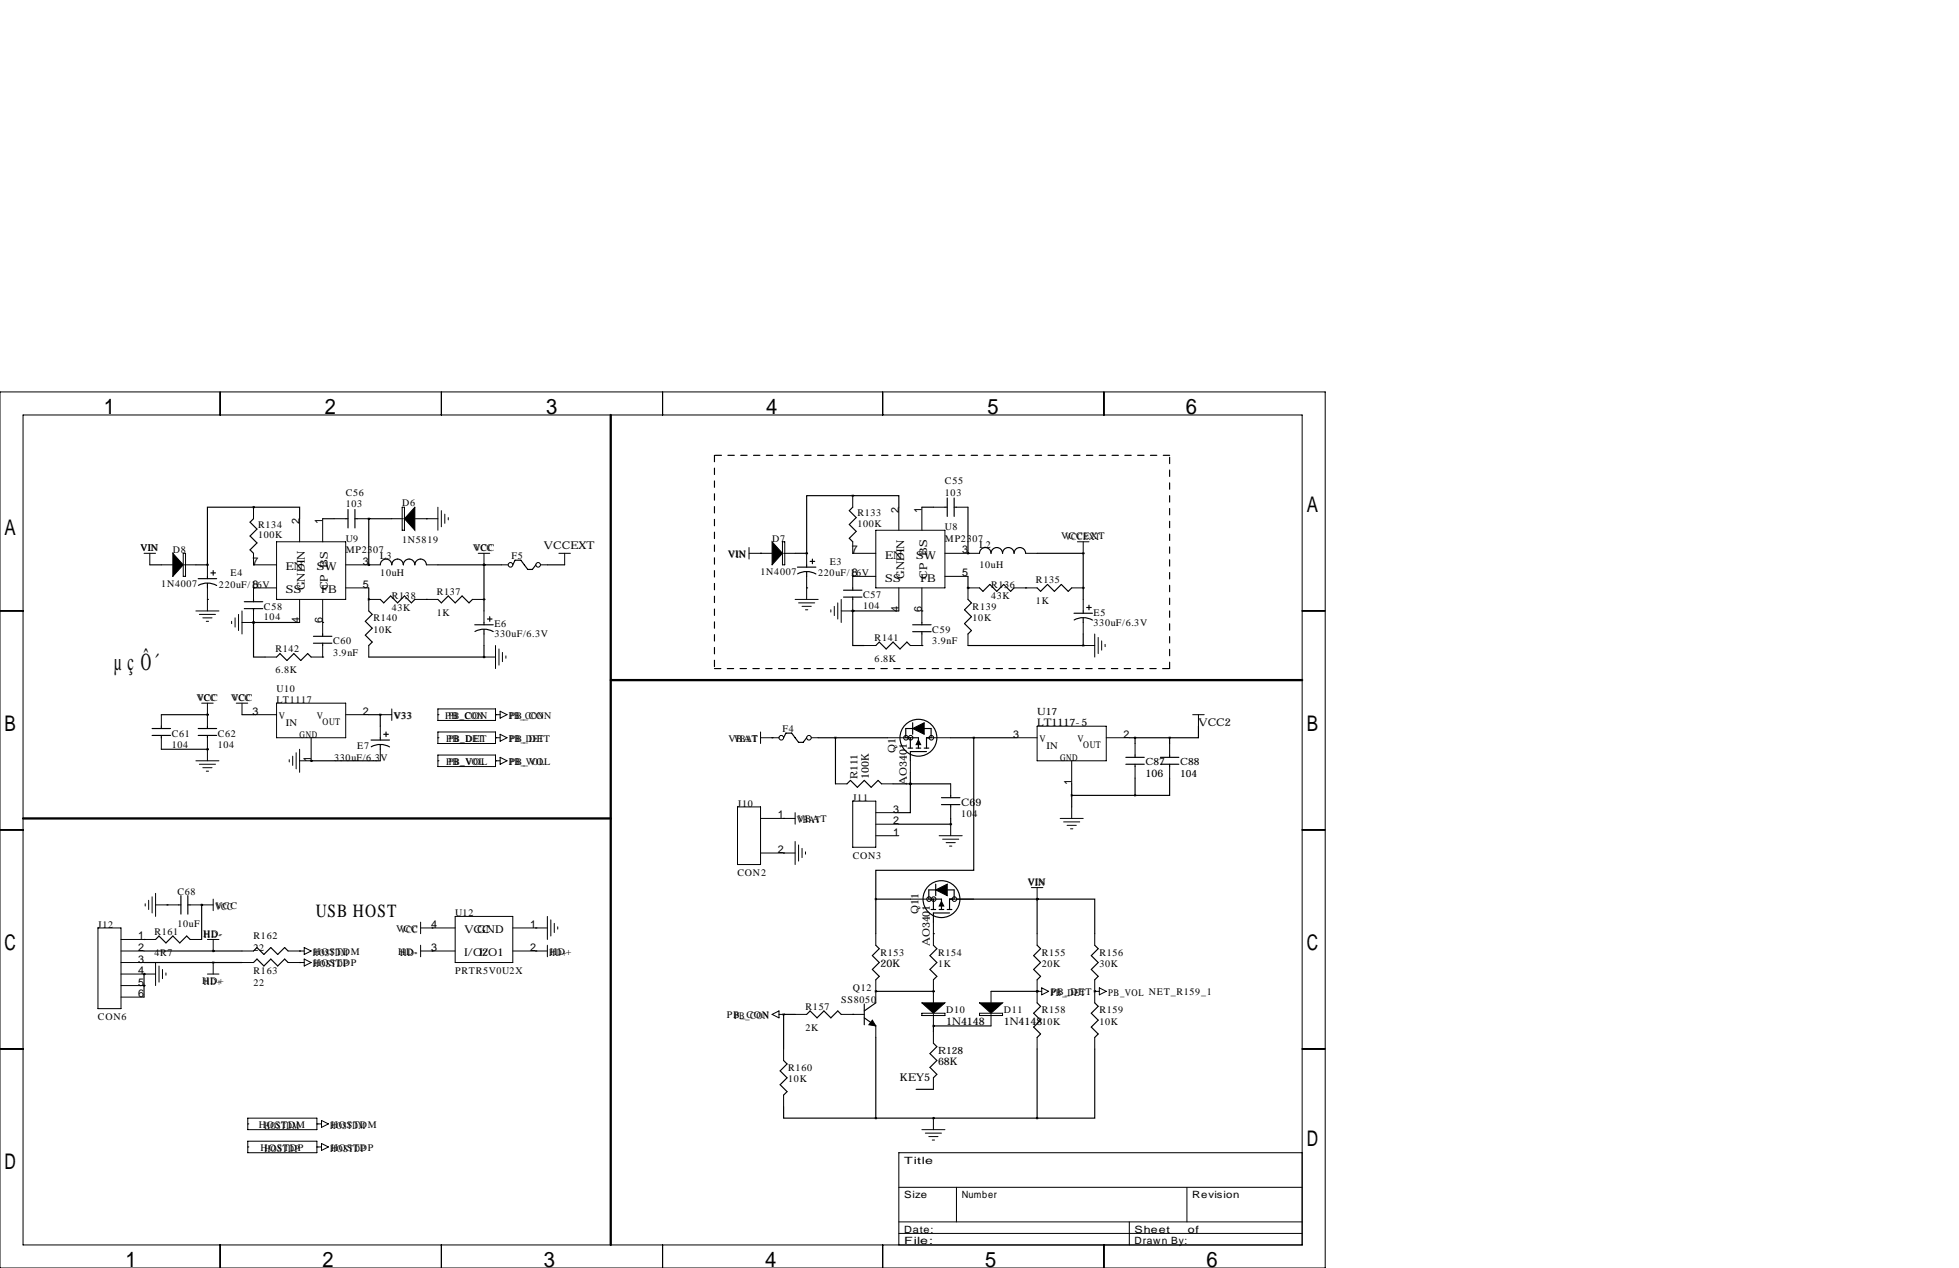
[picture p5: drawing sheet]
<svg xmlns="http://www.w3.org/2000/svg" width="432mm" height="279mm" viewBox="0 0 432 279" stroke-linecap="round" stroke-linejoin="round" font-family="sans-serif">
<g fill="none" stroke="#000" stroke-width=".22">
<path d="M0 86.4h292.1v193h-292.1zM5.1 91.4h281.9v182.9h-281.9zM48.5 86.4v5M97.3 86.4v5M146 86.4v5M194.6 86.4v5M243.3 86.4v5M55.9 111.8v2.5M61 119.4h15.2v12.7h-15.2zM66 114.3v5.1M71.1 114.3v5.1M73.7 114.3h2.5"/>
<path d="M78.7 114.3h2.6M86.4 114.3h2.5M88.6 111.8h.6v5h-.6zM91.4 114.3h5.1M96.5 111.8v5M97.3 112.5v3.6M98 113.3v2M98.8 114v.6M172.5 119.4h.5v5.1h-.5zM188 119.4v2.5h5M188 109.2v2.6M193 116.8h15.3v12.7h-15.3z"/>
<path d="M198.1 111.8v5M203.2 111.8v5M205.7 111.8h2.6M210.8 111.8h2.6M237.5 119.4h2.5M238.8 119.4v2.5M0 134.6h5.1M31.7 121.9h2.6M33 121.9v2.6M35.6 124.5h2.5M40.4 121.9h.5v5.1h-.5zM40.6 124.5h2.6"/>
<path d="M43.2 134.6h5.1M43.9 135.4h3.6M44.7 136.1h2M45.5 136.9h.5M45.7 124.5v2.5M45.7 129.5v5.1M51.1 136.9v.5M51.8 136.1v2.1M52.6 135.4v3.5M53.3 134.6v5.1M55.9 121.9v2.6h5.1M55.9 134.6v2.6h-2.6"/>
<path d="M61 129.5h-5.1v2.6M66 132.1v5.1M71.1 132.1v7.6M76.2 124.5h7.6M76.2 129.5h5.1M83.8 132.1h-2.5v2.5M91.4 132.1h5.1M94 124.5h2.5M104.1 132.1h2.6M105.4 121.9h2.5M106.7 121.9v2.6M106.7 134.6v2.6"/>
<path d="M106.7 139.7v2.5M110.5 124.5h1.5M119.1 124.5h1.5M123.2 121.9h2.5M124.5 121.9v2.6M165.1 121.9h5.1M165.1 120.7v2.5M172.7 121.9h2.6M175.3 132.1h5M176 132.8h3.6M176.8 133.6h2M177.5 134.4h.6"/>
<path d="M177.8 121.9v2.6M177.8 127v5.1M183.1 134.4v.5M183.9 133.6v2M184.7 132.8v3.6M185.4 132.1v5.1M188 132.1v2.5h-2.6M193 127h-5v2.5M198.1 129.5v5.1M203.2 129.5v7.7M203.2 139.7v2.5h-2.5M208.3 121.9h7.6"/>
<path d="M208.3 127h5.1M213.4 139.7v2.5M215.9 129.5h-2.5v2.6M223.5 129.5h5.1M226.1 121.9h2.5M236.2 129.5h2.6M238.8 132.1v2.5M238.8 137.2v2.5M241.3 139.7v5.1M287 134.6h5.1M35.6 157.5v2.5M44.4 154.9h2.6"/>
<path d="M45.7 154.9v5.1M52.1 154.9h2.5M53.3 154.9v2.6M55.9 157.5h5.1M58.4 144.8h2.6M61 154.9h15.2v7.7h-15.2zM71.1 142.2v2.6h-2.5M76.2 157.5h5.1M81.3 142.2v2.6M83.8 157.5h2.6M86.4 156.2v2.6M96.5 156.2h12.7v2.6h-12.7z"/>
<path d="M106.7 144.8h2.5M109.2 157.5h1M109.2 142.2v5.1M110 143v3.6M110.2 156.7l1.6 .8-1.6 .7zM110.7 143.8v2M111.5 144.5v.5M190.5 142.2h2.5M238.8 142.2h2.5M242.1 140.5v3.5M242.8 141.2v2.1M243.6 142v.5"/>
<path d="M262.9 157.5h2.5M264.2 157.5v2.5M35.6 162.6v2.5M43.2 167.6h5.1M43.9 168.4h3.6M44.7 169.2h2M45.5 169.9h.5M45.7 162.6v5M63.8 167.4v.5M64.5 166.6v2.1M65.3 165.9v3.5M66 165.1v5.1"/>
<path d="M68.6 162.6v5h-2.6M83.8 160v2.6M83.8 165.1v2.5M96.5 161.3h12.7v2.5h-12.7zM96.5 166.4h12.7v2.5h-12.7zM109.2 162.6h1M109.2 167.6h1M110.2 161.8l1.6 .8-1.6 .7zM110.2 166.9l1.6 .7-1.6 .8zM162.6 177.8h5v12.7h-5zM167.6 162.6h4.1M167.6 161.3v2.5"/>
<path d="M175.3 179.1v2.5M178.8 162.6h1.5M184.1 172.7h2.6M188 176.5h5v10.2h-5zM193 179.1h5.1M194.3 172.7h2.5M195.6 162.6h5.1M200.7 167.6v2.6M204.5 162.6h5M209.5 172.7v2.6M209.5 177.8v2.5M223.5 162.6h5.1"/>
<path d="M228.6 160h15.2v7.6h-15.2zM236.2 167.6v5.1M236.2 177.8v2.5M243.8 162.6h5.1M250.2 163.8v2.6M250.2 168.9v2.5M257.8 163.8v2.6M257.8 168.9v2.5M0 182.9h5.1M32 199.1v.5M32.8 198.4v2M33.5 197.6v3.6"/>
<path d="M34.3 199.4h5.1M34.3 196.8v5.1M41.9 199.4h5.1M47 198.1v2.6M167.6 180.3h7.7M167.6 188h7.7M175.3 185.4v5.1M176 186.2v3.5M176.8 186.9v2.1M177.5 187.7v.5M193 184.1h5.1M193 181.6h5.1"/>
<path d="M200.7 198.1h5M207 184.1h5.1M207.8 184.9h3.5M208.5 185.7h2.1M209.3 186.4h.5M209.5 198.1h5.1M209.5 181.6v2.5M227.3 195.6h2.6M228.6 195.6v2.5M233.7 180.3h5.1M234.4 181.1h3.6M235.2 181.9h2"/>
<path d="M236 182.6h.5M287 182.9h5.1M21.6 204.5h5.1v17.7h-5.1zM26.7 207h7.6M26.7 209.5h5M26.7 212.1h5M26.7 214.6h7.6M26.7 217.2h5M26.7 219.7h5M34.3 212.1v5.1M35.1 212.9v3.5M35.8 213.6v2"/>
<path d="M36.6 214.4v.5M41.9 207h2.5M45.7 207h2.6M45.7 214.6h2.6M47 207v2.5M47 212.1v2.5M53.3 209.5h2.6M53.3 212.1h2.6M63.5 209.5h3.6M63.5 212.1h3.6M67.1 208.8l1.5 .7-1.5 .8zM67.1 211.3l1.5 .8-1.5 .8z"/>
<path d="M92.7 204.5h7.6M92.7 209.5h7.6M92.7 203.2v2.5M92.7 208.3v2.5M100.3 201.9h12.7v10.2h-12.7zM113 204.5h7.6M113 209.5h7.6M120.6 201.9v5.1M120.6 208.3v2.5M121.4 202.7v3.5M122.2 203.5v2M122.9 204.2v.5"/>
<path d="M193 205.7v2.6M193 215.9v5.1M205.7 203.2v5.1M205.7 215.9v5.1M218.4 218.4v2.6M228.6 205.7v2.6M228.6 215.9v5.1M228.6 218.4h1M229.6 217.7l1.5 .7-1.5 .8zM241.3 205.7v2.6M241.3 215.9v5.1M241.3 218.4h1"/>
<path d="M242.3 217.7l1.5 .7-1.5 .8zM0 231.1h5.1M170.2 223.5l1.5-.7v1.5zM171.7 223.5h1M172.7 231.1v2.6M175.3 223.5h2.5M185.4 223.5h5.1M193 226.1v2.5M203.2 223.3h5.1v.5h-5.1zM205.7 223.5v2.6M205.7 227.3v2.6M205.7 237.5v2.5"/>
<path d="M215.9 223.3h5.1v.5h-5.1zM218.4 223.5v2.6M228.6 228.6v2.5M241.3 228.6v2.5M287 231.1h5.1M54.6 251.5h15.2v2.5h-15.2zM54.6 246.4h15.2v2.5h-15.2zM69.8 247.6h1.1M69.8 252.7h1.1M70.9 246.9l1.5 .7-1.5 .8zM70.9 252l1.5 .7-1.5 .8zM172.7 241.3v2.5"/>
<path d="M203.2 248.9h5.1M204 249.7h3.5M204.7 250.4h2.1M205.5 251.2h.5M205.7 246.4v2.5M287 254h-88.9v20.3M48.5 274.3v5.1M97.3 274.3v5.1M146 274.3v5.1M194.6 274.3v5.1M198.1 271.8h88.9M198.1 269.2h88.9"/>
<path d="M198.1 261.6h88.9M210.8 261.6v7.6M243.3 274.3v5.1M248.9 269.2v5.1M261.6 261.6v7.6"/>
<circle cx="112.5" cy="124.5" r=".51"/>
<circle cx="118.6" cy="124.5" r=".51"/>
<circle cx="172.2" cy="162.6" r=".51"/>
<circle cx="178.3" cy="162.6" r=".51"/>
<circle cx="199.7" cy="162.6" r=".51"/>
<circle cx="200.7" cy="162.6" r=".51"/>
<circle cx="205.3" cy="162.6" r=".51"/>
<circle cx="204.8" cy="198.1" r=".51"/>
<circle cx="205.8" cy="198.1" r=".51"/>
<circle cx="210.4" cy="198.1" r=".51"/>
</g>
<path d="M134.6 91.4v182.9M134.6 149.9h152.4M5.1 180.3h129.5" fill="none" stroke="#000" stroke-width=".51"/>
<path d="M157.5 100.3v47M257.8 100.3h-100.3M157.5 147.3h100.3M257.8 147.3v-47" fill="none" stroke="#000" stroke-width=".25" stroke-dasharray="1.4 1.4"/>
<g fill="none" stroke="#000" stroke-width=".25">
<path d="M55.9 111.8h10.1v2.5M55.9 111.8h-10.2v12.7M55.9 111.8h.1M55.9 114.3l-.8 .8 1.5 1.5-1.5 1.5 1.5 1.5-1.5 1.6 .8 .7M71.1 114.3h2.6M76.2 114.3h.5M76.7 112.3v4M78.2 112.3v4M78.2 114.3h.5M81.3 114.3h.1M81.3 114.3h5.1M81.3 114.3v10.2"/>
<path d="M94 114.3h.1M188 109.2h10.1v2.6M188 109.2h-10.2v12.7M188 109.2h.1M188 111.8l-.8 .7 1.5 1.5-1.5 1.6 1.5 1.5-1.5 1.5 .8 .8M203.2 111.8h2.5M208.3 111.8h.5M208.8 109.7v4.1M210.3 109.7v4.1M210.3 111.8h.5M213.4 111.8v10.1M33 124.5h2.6"/>
<path d="M43.2 124.5h2.5M43.7 127.5h4.1M43.7 129a4.1 4.1 0 0 1 4.1 0M45.7 124.5h.1M45.7 132.1h.1M45.7 127v.5M45.7 128.5v1M46.5 126.2h1M47 125.7v1M53.8 134.1h4.1M53.8 132.6h4.1M55.9 137.2v7.6h2.5"/>
<path d="M55.9 137.2h.1M55.9 129.5h.1M55.9 124.5h.1M55.9 132.1v.5M55.9 134.1v.5M55.9 137.2h10.1M71.1 137.2h.1M71.1 139.7v.5M81.3 132.1h.1M81.3 124.5h.1M81.3 134.6l.7 .8-1.5 1.5 1.5 1.5-1.5 1.6 1.5 1.5-.7 .7M81.3 129.5v2.6"/>
<path d="M83.8 124.5a1.27 1.27 0 0 1 1.3-1.3 1.27 1.27 0 0 1 1.3 1.3 1.27 1.27 0 0 1 1.2-1.3 1.27 1.27 0 0 1 1.3 1.3 1.27 1.27 0 0 1 1.3-1.3 1.27 1.27 0 0 1 1.2 1.3 1.27 1.27 0 0 1 1.3-1.3 1.27 1.27 0 0 1 1.3 1.3M83.8 132.1l.8 .7 1.5-1.5 1.5 1.5 1.6-1.5 1.5 1.5 .7-.7M94 132.1h.1M96.5 132.1l.8 .7 1.5-1.5 1.5 1.5 1.6-1.5 1.5 1.5 .7-.7M96.5 124.5h14M104.6 137.7h4.1M104.7 139.1a4.1 4.1 0 0 1 4 .1M106.7 124.5h.1M106.7 132.1h.1M106.7 124.5v10.1M106.7 137.2v.5M106.7 138.7v1"/>
<path d="M107.4 136.4h1.1M107.9 135.9v1M113 124.5l.5-1.1h1.3l1.5 2.1h1l.8-1M120.6 124.5h3.9M167.6 121.9h.1M175.3 121.9h2.5M175.8 125h4M175.8 126.4a4.1 4.1 0 0 1 4 .1M177.8 121.9h.1M177.8 129.5h.1M177.8 124.5v.5M177.8 126v1"/>
<path d="M178.6 123.7h1M179.1 123.2v1M185.9 131.6h4.1M185.9 130h4.1M188 134.6v7.6h2.5M188 134.6h.1M188 127h.1M188 121.9h.1M188 129.5v.5M188 131.6v.5M188 134.6h10.1M201.2 137.7h4"/>
<path d="M201.2 139.2h4M203.2 134.6h.1M203.2 137.2v.5M203.2 139.2v.5M213.4 129.5h.1M213.4 121.9h.1M213.4 132.1l.7 .7-1.5 1.6 1.5 1.5-1.5 1.5 1.5 1.5-.7 .8M213.4 127v2.5M215.9 121.9a1.27 1.27 0 0 1 1.3-1.3 1.27 1.27 0 0 1 1.2 1.3 1.27 1.27 0 0 1 1.3-1.3 1.27 1.27 0 0 1 1.3 1.3 1.27 1.27 0 0 1 1.3-1.3 1.27 1.27 0 0 1 1.2 1.3 1.27 1.27 0 0 1 1.3-1.3 1.27 1.27 0 0 1 1.3 1.3M215.9 129.5l.8 .8 1.5-1.5 1.5 1.5 1.5-1.5 1.6 1.5 .7-.8M226.1 129.5h.1M228.6 129.5l.8 .8 1.5-1.5 1.5 1.5 1.5-1.5 1.6 1.5 .7-.8"/>
<path d="M228.6 121.9h10.2M236.7 135.1h4.1M236.8 136.6a4.1 4.1 0 0 1 4 0M238.8 121.9h.1M238.8 129.5h.1M238.8 121.9v10.2M238.8 134.6v.5M238.8 136.1v1.1M238.8 139.7v2.5M239.5 133.9h1M240 133.3v1.1M35.6 157.5h10.1"/>
<path d="M45.7 157.5h.1M53.3 157.5h2.6M61 144.8l.7-.8 1.5 1.5 1.6-1.5 1.5 1.5 1.5-1.5 .8 .8M69.1 141.7h4.1M69.1 140.2h4.1M71.1 144.8h.1M71.1 141.7v.5M81.3 157.5h2.5M81.3 144.8h25.4M83.8 157.5h.1M83.8 157.5v2.5M96.5 157.5h.1"/>
<path d="M106.7 144.8h.1M106.7 142.2v2.6M109.2 157.5h.1M193 142.2l.8-.7 1.5 1.5 1.5-1.5 1.6 1.5 1.5-1.5 .8 .7M201.2 159.3v2.5M203.2 142.2h.1M213.4 142.2h25.4M238.8 142.2h.1M33.5 160.5h4.1M33.5 162.1h4.1M35.6 160v.5M35.6 162.1v.5"/>
<path d="M35.6 165.1h10.1M43.7 160.5h4.1M43.7 162.1h4.1M45.7 165.1h.1M45.7 160v.5M45.7 162.1v.5M68.6 167.6h.1M68.6 167.6h15.2M81.8 163.1h4.1M81.8 164.5a4.1 4.1 0 0 1 4.1 .1M83.8 162.6v.5M83.8 164.1v1"/>
<path d="M84.6 161.8h1M85.1 161.3v1M96.5 167.6h.1M96.5 162.6h.1M109.2 162.6h.1M109.2 167.6h.1M170.2 162.6h.1M172.7 162.6l.5-1.1h1.3l1.5 2.1h1l.8-1M180.3 162.6h15.3M184.1 162.6v10.1M186.7 172.7l.8-.7 1.5 1.5 1.5-1.5 1.5 1.5 1.5-1.5 .8 .7M196.8 172.7h12.7"/>
<path d="M199.9 162.6h2.5v2.2M200.2 164.8h1M200.7 172.7v6.4h-2.6M200.7 172.7h.1M200.7 162.6v2.2M200.7 170.2v2.5M201.2 160.5h-1.6v2.1M201.9 164.8h1M203.7 160.5h1.5v2.1M203.7 164.8h1M204.2 165.6h-3.5v2M205 162.6h-.8v2.2"/>
<path d="M207.5 175.8h4.1M207.5 177.3h4.1M209.5 162.6h14M209.5 175.3v.5M209.5 177.3v.5M214.6 162.6v29.2h-21.6v6.3M236.2 172.7v5.1M236.2 175.3h14M248.2 166.9h4M248.2 168.4h4M248.9 162.6h8.9M250.2 162.6v1.2"/>
<path d="M250.2 166.4v.5M250.2 168.4v.5M250.2 171.4v3.9M255.8 166.9h4M255.8 168.4h4M257.8 171.4v3.9h-7.6M257.8 162.6v1.2M257.8 166.4v.5M257.8 168.4v.5M264.2 160v2.6h-6.4M36.8 199.4h.1M39.4 199.4h.5"/>
<path d="M39.9 197.4v4M41.4 197.4v4M41.4 199.4h.5M44.4 199.4h.1M44.4 199.4v7.6M172.7 188h.1M172.7 180.3h.1M193 198.1h7.7M193 198.1v7.6M198.1 181.6h11.4M205 198.1h2.5v2.3M205.7 198.1v2.3"/>
<path d="M206.2 194.8v2.6M206.2 196.1h-1.5v2M208.8 196.1h1.5v2M209.5 181.6h.1M209.5 180.3v1.3M210.1 198.1h-.8v2.3M210.8 198.1h17.8M228.6 198.1h12.7v7.6M228.6 198.1h.1M228.6 198.1v7.6M31.7 214.6h.1M31.7 217.2h.1"/>
<path d="M31.7 207h.1M31.7 209.5h21.6M31.7 212.1h21.6M31.7 214.6v5.1M34.3 207l.8-.8 1.5 1.6 1.5-1.6 1.5 1.6 1.5-1.6 .8 .8M47 209.5h.1M47 212.1h.1M55.9 209.5l.7-.7 1.6 1.5 1.5-1.5 1.5 1.5 1.5-1.5 .8 .7M55.9 212.1l.7-.8 1.6 1.6 1.5-1.6 1.5 1.6 1.5-1.6 .8 .8M66 209.5h.1M66 212.1h.1M95.2 209.5h.1"/>
<path d="M95.2 204.5h.1M118.1 209.5h.1M118.1 204.5h.1M193 218.4h.1M193 208.3l.8 .7-1.5 1.6 1.5 1.5-1.5 1.5 1.5 1.5-.8 .8M193 218.4h12.7M205.2 200.4h1M205.7 218.4h.1M205.7 205.7h.1M205.7 208.3l.8 .7-1.5 1.6 1.5 1.5-1.5 1.5 1.5 1.5-.8 .8M207 200.4h1M208.8 200.4h1"/>
<path d="M209.3 201.2h-3.6v2M218.4 218.4h10.2M228.6 218.4h.1M228.6 208.3l.8 .7-1.6 1.6 1.6 1.5-1.6 1.5 1.6 1.5-.8 .8M241.3 218.4h.1M241.3 208.3l.8 .7-1.6 1.6 1.6 1.5-1.6 1.5 1.6 1.5-.8 .8M172.7 223.5h.1M172.7 233.7l.8 .7-1.5 1.6 1.5 1.5-1.5 1.5 1.5 1.5-.8 .8M172.7 223.5h2.6M172.7 223.5v7.6M177.8 223.5l.8-.7 1.5 1.5 1.5-1.5 1.5 1.5 1.6-1.5 .7 .7M188 223.5h.1"/>
<path d="M190.5 224.3l2.5 1.8M190.5 221.2v4.6M193 221l-2.5 1.8M193 228.6v17.8M205.7 226.1h.1M205.7 226.1v1.2M205.7 229.9l.8 .7-1.5 1.6 1.5 1.5-1.5 1.5 1.5 1.5-.8 .8M205.7 226.1h12.7M228.6 221l.8 .7-1.6 1.6 1.6 1.5-1.6 1.5 1.6 1.5-.8 .8M228.6 231.1v15.3M241.3 231.1v15.3h-12.7M241.3 221l.8 .7-1.6 1.6 1.6 1.5-1.6 1.5 1.6 1.5-.8 .8"/>
<path d="M54.6 247.6h.1M54.6 252.7h.1M69.8 247.6h.1M69.8 252.7h.1M172.7 243.8v2.6h20.3M193 246.4h35.6M201.9 240h3.8M205.7 246.4h.1"/>
<circle cx="202.4" cy="162.6" r="4.1"/>
<circle cx="207.5" cy="198.1" r="4.1"/>
</g>
<path d="M91.4 111.8v5l-2.2-2.5zM38.1 121.9l2.3 2.6-2.3 2.5zM170.2 119.4l2.3 2.5-2.3 2.6zM201.2 160.5l2.5-1.2v2.5zM202.4 163.1l.5 1h-1zM206.2 196.1l2.6-1.3v2.6zM207.5 198.6l.5 1h-1zM192.3 224.8l.7 1.3-1.5-.3zM203.2 221h5.1l-2.6 2.3zM215.9 221h5.1l-2.6 2.3z" fill="#000" stroke="#000" stroke-width=".22"/>
<path d="M213.3 129.5a.05 .05 0 0 0 .1 0 .05 .05 0 0 0-.1 0zM213.3 121.9a.05 .05 0 0 0 .1 0 .05 .05 0 0 0-.1 0zM187.9 134.6a.05 .05 0 0 0 .1 0 .05 .05 0 0 0-.1 0zM187.9 109.2a.05 .05 0 0 0 .1 0 .05 .05 0 0 0-.1 0zM238.7 142.2a.05 .05 0 0 0 .1 0 .05 .05 0 0 0-.1 0zM238.7 129.5a.05 .05 0 0 0 .1 0 .05 .05 0 0 0-.1 0zM238.7 121.9a.05 .05 0 0 0 .1 0 .05 .05 0 0 0-.1 0zM193 218.4a.05 .05 0 0 0 .1 0 .05 .05 0 0 0-.1 0zM205.7 218.4a.05 .05 0 0 0 .1 0 .05 .05 0 0 0-.1 0zM193 246.4a.05 .05 0 0 0 .1 0 .05 .05 0 0 0-.1 0zM205.7 246.4a.05 .05 0 0 0 .1 0 .05 .05 0 0 0-.1 0zM44.4 199.4a.05 .05 0 0 0 .1 0 .05 .05 0 0 0-.1 0zM31.7 217.2a.05 .05 0 0 0 .1 0 .05 .05 0 0 0-.1 0zM31.7 214.6a.05 .05 0 0 0 .1 0 .05 .05 0 0 0-.1 0zM187.9 134.6a.05 .05 0 0 0 .1 0 .05 .05 0 0 0-.1 0zM184.1 162.6a.05 .05 0 0 0 .1 0 .05 .05 0 0 0-.1 0zM200.6 172.7a.05 .05 0 0 0 .1 0 .05 .05 0 0 0-.1 0zM193 198.1a.05 .05 0 0 0 .1 0 .05 .05 0 0 0-.1 0zM205.7 226.1a.05 .05 0 0 0 .1 0 .05 .05 0 0 0-.1 0zM209.5 181.6a.05 .05 0 0 0 .1 0 .05 .05 0 0 0-.1 0zM200.6 172.7a.05 .05 0 0 0 .1 0 .05 .05 0 0 0-.1 0z" fill="#000" stroke="#000" stroke-width=".51"/>
<text font-size="5.4" x="25.1" y="147.6">µçÔ´</text>
<g font-size="4.7">
<text x="22.9" y="91.1">1</text>
<text x="71.6" y="91.1">2</text>
<text x="120.4" y="91.1">3</text>
<text x="168.9" y="91.1">4</text>
<text x="217.7" y="91.1">5</text>
<text x="261.4" y="91.1">6</text>
<text x="288" y="112.7">A</text>
<text x="1" y="117.8">A</text>
<text x="1" y="161">B</text>
<text x="288" y="161">B</text>
<text x="1" y="209.2">C</text>
<text x="288" y="209.2">C</text>
<text x="1" y="257.5">D</text>
<text x="288" y="252.4">D</text>
<text x="27.7" y="279.1">1</text>
<text x="71.1" y="279.1">2</text>
<text x="119.9" y="279.1">3</text>
<text x="168.7" y="279.1">4</text>
<text x="217.2" y="279.1">5</text>
<text x="265.9" y="279.1">6</text>
</g>
<text font-size="4.1" x="69.6" y="202.1">USB HOST</text>
<g font-size="2.4">
<text x="198.1" y="113" transform="rotate(-90 198.1 113)">2</text>
<text x="203.2" y="113" transform="rotate(-90 203.2 113)">1</text>
<text x="66" y="115.6" transform="rotate(-90 66 115.6)">2</text>
<text x="71.1" y="115.6" transform="rotate(-90 71.1 115.6)">1</text>
<text x="55.7" y="124.5">7</text>
<text x="63" y="125.6">EN</text>
<text x="69.8" y="125.6">SW</text>
<text x="80" y="124.5">3</text>
<text x="119.9" y="120.9">VCCEXT</text>
<text x="187.8" y="121.9">7</text>
<text x="195.1" y="123.1">EN</text>
<text x="201.9" y="123.1">SW</text>
<text x="212.1" y="121.9">3</text>
<text x="55.7" y="129.5">8</text>
<text x="63" y="130.7">SS</text>
<text x="67.2" y="130" transform="rotate(-90 67.2 130)">GNDIN</text>
<text x="70.8" y="130.7">FB</text>
<text x="72.3" y="130" transform="rotate(-90 72.3 130)">CP BS</text>
<text x="80" y="129.5">5</text>
<text x="187.8" y="127">8</text>
<text x="195.1" y="128.2">SS</text>
<text x="199.3" y="127.5" transform="rotate(-90 199.3 127.5)">GNDIN</text>
<text x="202.9" y="128.2">FB</text>
<text x="204.4" y="127.5" transform="rotate(-90 204.4 127.5)">CP BS</text>
<text x="212.1" y="127">5</text>
<text x="66" y="137.4" transform="rotate(-90 66 137.4)">4</text>
<text x="71.1" y="137.4" transform="rotate(-90 71.1 137.4)">6</text>
<text x="198.1" y="134.8" transform="rotate(-90 198.1 134.8)">4</text>
<text x="203.2" y="134.8" transform="rotate(-90 203.2 134.8)">6</text>
<text x="55.7" y="157.5">3</text>
<text x="80" y="157.5">2</text>
<text x="264.2" y="160">VCC2</text>
<text x="68.6" y="167.8" transform="rotate(-90 68.6 167.8)">1</text>
<text x="223.3" y="162.6">3</text>
<text x="247.6" y="162.6">2</text>
<text x="236.2" y="172.9" transform="rotate(-90 236.2 172.9)">1</text>
<text x="196.8" y="179.1">3</text>
<text x="171.4" y="180.3">1</text>
<text x="196.8" y="184.1">1</text>
<text x="196.8" y="181.6">2</text>
<text x="171.4" y="188">2</text>
<text x="30.5" y="207">1</text>
<text x="30.5" y="209.5">2</text>
<text x="95" y="209.5">3</text>
<text x="95" y="204.5">4</text>
<text x="102.4" y="205.6">VCC</text>
<text x="105.2" y="205.6">GND</text>
<text x="116.8" y="204.5">1</text>
<text x="116.8" y="209.5">2</text>
<text x="30.5" y="212.1">3</text>
<text x="30.5" y="214.6">4</text>
<text x="102.4" y="210.7">I/O2</text>
<text x="105.7" y="210.7">I/O1</text>
<text x="30.5" y="217.2">5</text>
<text x="30.5" y="219.7">6</text>
<text x="198.4" y="238.3">KEY5</text>
</g>
<g font-size="2.3">
<text x="228.6" y="160">LT1117-5</text>
<text x="197.4" y="165.9" transform="rotate(-90 197.4 165.9)">Q1</text>
<text x="191.5" y="171.7" transform="rotate(-90 191.5 171.7)">100K</text>
<text x="199.9" y="173" transform="rotate(-90 199.9 173)">AO3401</text>
<text x="252.5" y="171.2">106</text>
<text x="211.8" y="177.5">C69</text>
<text x="202.4" y="201.4" transform="rotate(-90 202.4 201.4)">Q11</text>
<text x="205" y="208.5" transform="rotate(-90 205 208.5)">AO3401</text>
<text x="194.1" y="213.1">20K</text>
<text x="208.5" y="225.8">1N4148</text>
<text x="221.2" y="225.8">1N414810K</text>
<text x="206.8" y="234.7">68K</text>
</g>
<g font-size="2.2">
<text x="208.3" y="106.7">C55</text>
<text x="76.2" y="109.2">C56</text>
<text x="76.2" y="111.8">103</text>
<text x="88.6" y="111.5">D6</text>
<text x="189" y="113.8">R133</text>
<text x="208.3" y="109.2">103</text>
<text x="56.9" y="116.3">R134</text>
<text x="56.9" y="118.6">100K</text>
<text x="76.2" y="119.4">U9</text>
<text x="88.6" y="119.6">1N5819</text>
<text x="170.2" y="119.4">D7</text>
<text x="189" y="116.1">100K</text>
<text x="208.3" y="116.8">U8</text>
<text x="208.3" y="119.4">MP2307</text>
<text x="233.9" y="118.9">VCCEXT</text>
<text x="234.8" y="119">VCCEXT</text>
<text x="30.9" y="121.4">VIN</text>
<text x="38.1" y="121.9">D8</text>
<text x="76.2" y="121.9">MP2307</text>
<text x="83.8" y="123.2">L3</text>
<text x="104.2" y="121.4">VCC</text>
<text x="104.6" y="121.5">VCC</text>
<text x="112.8" y="123.2">F5</text>
<text x="160.4" y="122.8">VIN</text>
<text x="182.9" y="124.5">E3</text>
<text x="215.9" y="120.7">L2</text>
<text x="215.9" y="125.2">10uH</text>
<text x="35.6" y="129.3">1N4007</text>
<text x="48.3" y="129.5">220uF/16V</text>
<text x="50.8" y="127">E4</text>
<text x="83.8" y="127">10uH</text>
<text x="96.3" y="131.1">R137</text>
<text x="167.6" y="126.7">1N4007</text>
<text x="180.3" y="127">220uF/16V</text>
<text x="190.2" y="131.8">C57</text>
<text x="218.4" y="129.5">R136</text>
<text x="228.3" y="128.5">R135</text>
<text x="58.2" y="134.4">C58</text>
<text x="58.2" y="136.7">104</text>
<text x="82.3" y="136.9">R140</text>
<text x="86.4" y="132.1">R138</text>
<text x="86.4" y="134.6">43K</text>
<text x="96.3" y="135.6">1K</text>
<text x="190.2" y="134.1">104</text>
<text x="214.4" y="134.4">R139</text>
<text x="214.4" y="136.9">10K</text>
<text x="218.4" y="132.1">43K</text>
<text x="228.3" y="133.1">1K</text>
<text x="241" y="135.6">E5</text>
<text x="241" y="137.9">330uF/6.3V</text>
<text x="60.7" y="143.8">R142</text>
<text x="73.4" y="142">C60</text>
<text x="82.3" y="139.4">10K</text>
<text x="109" y="138.2">E6</text>
<text x="109" y="140.5">330uF/6.3V</text>
<text x="192.8" y="141.2">R141</text>
<text x="205.5" y="139.4">C59</text>
<text x="205.5" y="142">3.9nF</text>
<text x="60.7" y="148.3">6.8K</text>
<text x="73.4" y="144.5">3.9nF</text>
<text x="192.8" y="145.8">6.8K</text>
<text x="43.3" y="154.4">VCC</text>
<text x="43.7" y="154.5">VCC</text>
<text x="50.9" y="154.4">VCC</text>
<text x="51.3" y="154.5">VCC</text>
<text x="61" y="152.4">U10</text>
<text x="61" y="154.9">LT1117</text>
<text x="61.5" y="158.5">V</text>
<text x="63" y="160">IN</text>
<text x="69.8" y="158.5">V</text>
<text x="71.1" y="159.8">OUT</text>
<text x="86.8" y="158.5">V33</text>
<text x="98.1" y="158.4">PB_CON</text>
<text x="98.9" y="158.5">PB_CON</text>
<text x="112.2" y="158.5">PB_CON</text>
<text x="172.5" y="161.3">F4</text>
<text x="228.6" y="157.5">U17</text>
<text x="37.8" y="162.3">C61</text>
<text x="37.8" y="164.8">104</text>
<text x="48" y="162.3">C62</text>
<text x="48" y="164.8">104</text>
<text x="66" y="162.6">GND</text>
<text x="73.7" y="167.6">330uF/6.3V</text>
<text x="78.7" y="165.1">E7</text>
<text x="98.3" y="163.4">PB_DET</text>
<text x="98.9" y="163.6">PB_DET</text>
<text x="112.2" y="163.6">PB_DET</text>
<text x="160.6" y="163.4">VBAT</text>
<text x="161.8" y="163.6">VBAT</text>
<text x="229.1" y="163.6">V</text>
<text x="230.6" y="165.1">IN</text>
<text x="233.7" y="167.6">GND</text>
<text x="237.5" y="163.6">V</text>
<text x="238.8" y="164.8">OUT</text>
<text x="98.3" y="168.5">PB_VOL</text>
<text x="98.9" y="168.7">PB_VOL</text>
<text x="112.2" y="168.7">PB_VOL</text>
<text x="189" y="171.7" transform="rotate(-90 189 171.7)">R111</text>
<text x="252.5" y="168.7">C87</text>
<text x="260.1" y="168.7">C88</text>
<text x="260.1" y="171.2">104</text>
<text x="162.6" y="177.8">J10</text>
<text x="188" y="176.5">J11</text>
<text x="175.7" y="181.4">VBAT</text>
<text x="211.8" y="180.1">104</text>
<text x="188" y="189.2">CON3</text>
<text x="39.1" y="197.1">C68</text>
<text x="162.6" y="193">CON2</text>
<text x="226.5" y="195.1">VIN</text>
<text x="47.4" y="200.4">VCC</text>
<text x="100.3" y="201.9">U12</text>
<text x="21.6" y="204.5">J12</text>
<text x="34" y="206">R161</text>
<text x="39.1" y="204.2">10uF</text>
<text x="44.8" y="206.5">HD-</text>
<text x="55.9" y="207">R162</text>
<text x="55.9" y="209.5">22</text>
<text x="87.3" y="205.3">VCC</text>
<text x="88.2" y="205.5">VCC</text>
<text x="34" y="210.6">4R7</text>
<text x="55.9" y="214.6">R163</text>
<text x="69" y="210.6">HOSTDM</text>
<text x="69" y="213.1">HOSTDP</text>
<text x="87.8" y="210.4">HD-</text>
<text x="88.2" y="210.6">HD-</text>
<text x="100.3" y="214.6">PRTR5V0U2X</text>
<text x="121.1" y="210.6">HD+</text>
<text x="194.1" y="210.6">R153</text>
<text x="206.8" y="210.6">R154</text>
<text x="206.8" y="213.1">1K</text>
<text x="229.6" y="210.6">R155</text>
<text x="229.6" y="213.1">20K</text>
<text x="242.3" y="210.6">R156</text>
<text x="242.3" y="213.1">30K</text>
<text x="44.6" y="216.9">HD+</text>
<text x="45" y="217.1">HD+</text>
<text x="55.9" y="217.2">22</text>
<text x="185.4" y="221">SS8050</text>
<text x="188" y="218.4">Q12</text>
<text x="231.5" y="219.5">PB_DET</text>
<text x="244.2" y="219.5">PB_VOL NET_R159_1</text>
<text x="21.6" y="224.8">CON6</text>
<text x="160.2" y="224.4">PB_CON</text>
<text x="161.8" y="224.5">PB_CON</text>
<text x="177.5" y="222.5">R157</text>
<text x="177.5" y="227.1">2K</text>
<text x="208.5" y="223.3">D10</text>
<text x="221.2" y="223.3">D11</text>
<text x="229.6" y="223.3">R158</text>
<text x="242.3" y="223.3">R159</text>
<text x="242.3" y="225.8">10K</text>
<text x="206.8" y="232.2">R128</text>
<text x="173.7" y="236">R160</text>
<text x="173.7" y="238.5">10K</text>
<text x="57.1" y="248.5">HOSTDM</text>
<text x="58.3" y="248.7">HOSTDM</text>
<text x="72.8" y="248.7">HOSTDM</text>
<text x="57.5" y="253.6">HOSTDP</text>
<text x="58.3" y="253.7">HOSTDP</text>
<text x="72.8" y="253.7">HOSTDP</text>
<text x="199.3" y="256.4">Title</text>
<text x="199.3" y="264.1">Size</text>
<text x="212" y="264.1">Number</text>
<text x="262.8" y="264.1">Revision</text>
<text x="199.3" y="274.2">File:</text>
<text x="199.3" y="271.7">Date:</text>
<text x="250.1" y="271.7">Sheet</text>
<text x="250.1" y="274.2">Drawn By:</text>
<text x="261.8" y="271.7">of</text>
</g>
</svg>
